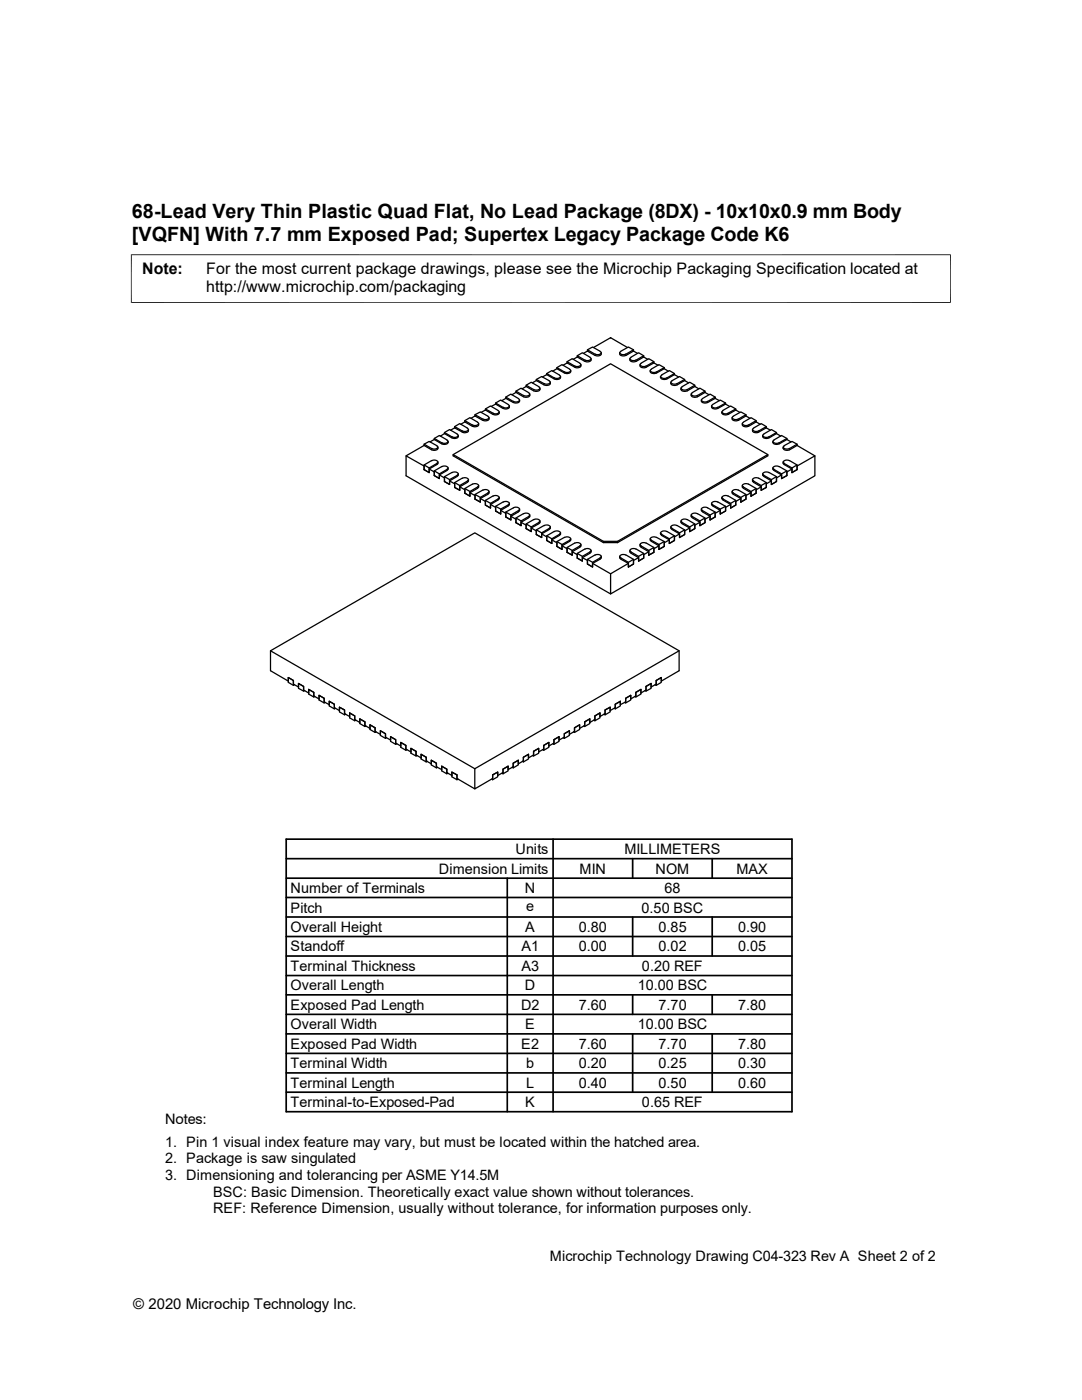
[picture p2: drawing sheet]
<svg xmlns="http://www.w3.org/2000/svg" width="216mm" height="279mm" viewBox="0 0 216 279" stroke-linecap="round" stroke-linejoin="round" font-family="sans-serif">
<g fill="none" stroke="#000" stroke-width=".25">
<path d="M100.9 79.2l1.5 .9a.82 .82 0 0 0 1.3-.3l-1.8-1.1-1 .5v.3M100.9 79.5l1.5 .8M100.9 79.5l-.8 .5M103 78.3v-.2l1-.6 1.5 .9M103 78.1l1.5 .9M103 78.3l1.5 .9M103 78.3l-.8 .5M103.7 79.8a.72 .72 0 0 1-.5 .7 .72 .72 0 0 1-.8-.2M105 77.1v-.2l1-.6 1.5 .9M105 76.9l1.5 .9M105 77.1l1.5 .9M105 77.1l-.8 .5"/>
<path d="M105.5 78.4l.2 .2a.82 .82 0 0 1-1.2 .3M105.7 78.7a.72 .72 0 0 1-.4 .6 .72 .72 0 0 1-.8-.1M107 75.9v-.2l1.1-.6 1.5 .9M107 75.7l1.6 .9M107 75.9l1.6 .9M107 75.9l-.8 .5M107.5 77.2l.2 .2a.82 .82 0 0 1-1.2 .3M107.7 77.5a.72 .72 0 0 1-.4 .6 .72 .72 0 0 1-.8-.1M109.1 74.8v-.3l1-.5 1.5 .8M109.1 74.8l1.5 .8a.77 .77 0 0 0 1.2-.5M109.1 74.5l1.5 .9M109.1 74.8l-.9 .4"/>
<path d="M109.6 76l.2 .2a.82 .82 0 0 1-1.2 .3M109.8 76.3a.72 .72 0 0 1-.4 .7 .72 .72 0 0 1-.8-.2M111.1 73.4l1.5 .8a.82 .82 0 0 0 1.3-.3l-1.8-1.1-1 .6v.2M111.1 73.6l1.5 .9M111.1 73.6l-.8 .5M111.6 74.9l.2 .2a.82 .82 0 0 1-1.2 .3M113.2 72.4v-.2l1-.6 1.5 .9M113.2 72.4l1.5 .9a.76 .76 0 0 0 1.2-.5M113.2 72.2l1.5 .9M113.2 72.4l-.8 .5M113.9 74a.72 .72 0 0 1-.5 .6 .72 .72 0 0 1-.8-.2M115.2 71.2v-.2l1-.6 1.5 .9"/>
<path d="M115.2 71l1.5 .9M115.2 71.2l1.5 .9M115.2 71.2l-.8 .5M115.7 72.5l.2 .2a.82 .82 0 0 1-1.2 .3M117.2 70.1v-.3l1-.5 1.6 .8M117.2 69.8l1.5 .9M117.2 70.1l1.5 .9M117.2 70.1l-.8 .4M117.7 71.3l.2 .2a.82 .82 0 0 1-1.2 .3M117.9 71.6a.72 .72 0 0 1-.4 .7 .72 .72 0 0 1-.8-.2M118.4 69.3l3.4-1.9 3.4 1.9M119.8 70.1l.2 .3a.82 .82 0 0 1-1.3 .3"/>
<path d="M120 70.4a.72 .72 0 0 1-.5 .7 .72 .72 0 0 1-.8-.2M123.7 70.4a.72 .72 0 0 0 .4 .7 .72 .72 0 0 0 .8-.2M123.9 70.1l-.2 .3a.82 .82 0 0 0 1.2 .3M125.7 71.6a.72 .72 0 0 0 .4 .7 .72 .72 0 0 0 .8-.2M125.9 71.3l-.2 .2a.82 .82 0 0 0 1.2 .3M126.4 70.1v-.3l-1.5 .9M126.4 69.8l-1-.5-1.5 .8M126.4 70.1l-1.5 .9M126.4 70.1l.8 .4M127.9 72.5l-.2 .2a.82 .82 0 0 0 1.2 .3M128.4 71.2v-.2l-1.5 .9M128.4 71l-1-.6-1.5 .9"/>
<path d="M128.4 71.2l-1.5 .9M128.4 71.2l.8 .5M129.8 74a.72 .72 0 0 0 .4 .6 .72 .72 0 0 0 .8-.2M130.5 72.4v-.2l-1.6 .9M130.5 72.2l-1-.6-1.6 .9M130.5 72.4l-1.6 .9a.76 .76 0 0 1-1.2-.5M130.5 72.4l.8 .5M131.8 75.1v.3M132 74.9l-.2 .2a.82 .82 0 0 0 1.3 .3M132.5 73.4l-1-.6-1.7 1.1a.86 .86 0 0 0 1.2 .4l1.5-.9v.2M132.5 73.6l-1.5 .9M132.5 73.6l.8 .5"/>
<path d="M133.9 76.3a.72 .72 0 0 0 .4 .7 .72 .72 0 0 0 .8-.2M134.1 76l-.2 .2a.82 .82 0 0 0 1.2 .3M134.6 74.8v-.3l-1.5 .9M134.6 74.5l-1-.5-1.6 .8M134.6 74.8l-1.5 .8a.89 .89 0 0 1-1.3-.2M134.6 74.8l.8 .4M135.9 77.5a.72 .72 0 0 0 .4 .6 .72 .72 0 0 0 .8-.1M136.1 77.2l-.2 .2a.82 .82 0 0 0 1.2 .3M136.6 75.9v-.2l-1.5 .9M136.6 75.7l-1-.6-1.5 .9M136.6 75.9l-1.5 .9M136.6 75.9l.8 .5"/>
<path d="M137.9 78.7a.72 .72 0 0 0 .5 .6 .72 .72 0 0 0 .7-.1M138.1 78.4l-.2 .2a.82 .82 0 0 0 1.2 .3M138.6 77.1v-.2l-1.5 .9M138.6 76.9l-1-.6-1.5 .9M138.6 77.1l-1.5 .9M138.6 77.1l.8 .5M140 79.8a.72 .72 0 0 0 .4 .7 .72 .72 0 0 0 .8-.2M140.7 78.3v-.2l-1.6 .9M140.7 78.1l-1-.6-1.6 .9M140.7 78.3l-1.6 .9M140.7 78.3l.8 .5M142.7 79.2l-1-.5-1.7 1.1a.86 .86 0 0 0 1.2 .3l1.5-.9v.3"/>
<path d="M142.7 79.5l-1.5 .8M142.7 79.5l.9 .5M81 91l3.6 2v.7M84.6 88.9v-.3l1-.5 1.6 .8M84.6 88.9l-3.6 2.1v4l40.8 23.5M84.6 92.8l1 .6M84.6 88.6l1.5 .9M84.6 88.9l1.5 .9M85.6 93.6l1.1 .6v.7M86.1 91.9l-1.5 .9v.9M86.1 91.9a.82 .82 0 0 1 1.3 .3l-.2 .3M86.7 87.7v-.2l1-.6 1.5 .9"/>
<path d="M86.7 87.5l1.5 .9M86.7 94l1 .6M86.7 87.7l1.5 .9M86.7 87.7l-.9 .5M87.2 92.5l-1.6 .9v.9l-1-.6M87.2 89l.2 .2a.82 .82 0 0 1-1.3 .3M87.4 92.2l-.2 .5-1.6 .9v.7l-1-.6M87.4 89.2a.72 .72 0 0 1-.5 .7 .72 .72 0 0 1-.8-.2M87.7 94.8l1 .6v.7M88.2 93.1l-1.5 .9v.9M88.2 93.1a.82 .82 0 0 1 1.2 .3l-.2 .2M88.7 86.5v-.2l1-.6 1.5 .9"/>
<path d="M88.7 86.5l1.5 .9a.77 .77 0 0 0 1.2-.5M88.7 95.1l1 .6M88.7 86.3l1.5 .9M88.7 86.5l-.8 .5M89.2 87.8l.2 .3a.82 .82 0 0 1-1.2 .2M89.2 93.7l-1.5 .9v.9l-1-.6M89.2 93.9l-1.5 .9v.7l-1-.6M89.4 88.1a.72 .72 0 0 1-.5 .6 .72 .72 0 0 1-.7-.1M89.4 93.4v.3l-.2 .2M89.7 96l1 .6v.7M90.2 94.3l-1.5 .8v1M90.2 94.3a.82 .82 0 0 1 1.2 .3l-.2 .2"/>
<path d="M90.4 90.7l31.4-18.1 31.4 18.1v.3l-30 17.3h-2.8l-30-17.3zM90.4 90.7l30 17.3v.3M90.7 85.1l1.5 .9a.82 .82 0 0 0 1.3-.3l-1.8-1.2-1 .6v.3M90.7 85.4l1.5 .8a.76 .76 0 0 0 1.3-.5M90.7 96.3l1 .6M90.7 85.4l-.8 .5M91.2 94.9l-1.5 .8v1l-1-.6M91.2 86.7l.2 .2a.82 .82 0 0 1-1.2 .3M91.2 95.1l-1.5 .9v.7l-1-.6M91.4 94.6v.3l-.2 .1M91.7 97.2l1.1 .5v.7M92.2 95.4l-1.5 .9v1"/>
<path d="M92.2 95.5a.82 .82 0 0 1 1.3 .3l-.2 .2M92.8 97.5l1.5-.9a.86 .86 0 0 1 1.2 .3l-1.7 1.2v.9l-1-.6zM92.8 84.2v-.3l1-.5 1.5 .8M92.8 97.5l1 .6M92.8 83.9l1.5 .9M92.8 84.2l1.5 .9M92.8 84.2l-.9 .5M93.3 96l-1.6 .9v.9l-1-.5M93.3 96.3l-1.6 .9v.6l-1-.5M93.5 95.7v.4l-.2 .1M93.8 98.3l1 .6v.7M94.8 83v-.2l1-.6 1.6 .9"/>
<path d="M94.8 82.8l1.6 .9M94.8 98.7l1 .6M94.8 83l1.6 .9M94.8 83l-.8 .5M95.3 84.3l.2 .2a.82 .82 0 0 1-1.2 .3M95.3 97.5l-1.5 .8v.7l-1-.6M95.5 84.5a.72 .72 0 0 1-.4 .7 .72 .72 0 0 1-.8-.2M95.5 96.9v.3l-.2 .2M95.8 99.5l1.1 .6v.7M96.4 97.8l-1.6 .9v.9M96.4 97.8a.82 .82 0 0 1 1.2 .3l-.2 .2M96.9 81.8v-.2l1-.6 1.5 .9"/>
<path d="M96.9 81.6l1.5 .9a.82 .82 0 0 0 1.2-.3l-.2-.2M96.9 99.9l1 .6M96.9 81.8l1.5 .9M96.9 81.8l-.9 .5M97.4 83.1l.2 .2a.82 .82 0 0 1-1.2 .3M97.4 98.4l-1.6 .9v.9l-1-.6M97.4 98.6l-1.6 .9v.7l-1-.6M97.6 98.1v.3l-.2 .2M97.6 83.4a.72 .72 0 0 1-.5 .6 .72 .72 0 0 1-.7-.1M98.4 99l-1.5 .9v.9M98.4 99a.82 .82 0 0 1 1.2 .3l-.2 .2M98.9 80.6v-.2l1-.6 1.5 .9"/>
<path d="M98.9 80.6l1.5 .9a.77 .77 0 0 0 1.2-.5M98.9 80.4l1.5 .9M98.9 80.6l-.9 .5M99.4 99.6l-1.5 .9v.9l-1-.6M99.4 99.8l-1.5 .9v.7l-1-.6M99.6 82.2a.72 .72 0 0 1-.5 .6 .72 .72 0 0 1-.7-.1M99.6 99.3v.3l-.2 .1M101.4 80.8l.2 .2a.82 .82 0 0 1-1.2 .3M142.2 80.8l-.2 .2a.82 .82 0 0 0 1.2 .3M144 82.2v.2M144 99.3v.2M144.1 99.5l.2 .2"/>
<path d="M144.1 82.4a.89 .89 0 0 0 1.2 .3M144.2 99.6l1.6 .9v.9M144.2 99.8l1.6 .9v.7M144.8 80.6v-.2l-1.6 .9M144.8 80.4l-1.1-.6-1.5 .9M144.8 80.6l-1.6 .9a.77 .77 0 0 1-1.2-.5M144.8 80.6l.8 .5M145.3 99l1.5 .9v.9l-1 .6M145.3 99a.82 .82 0 0 0-1.2 .3l.2 .2M146.1 83.4a.72 .72 0 0 0 .4 .6 .72 .72 0 0 0 .8-.1M146.1 98.1v.3l.2 .2M146.3 98.4l1.5 .9v.9"/>
<path d="M146.3 83.1l-.2 .2a.82 .82 0 0 0 1.2 .3M146.3 98.6l1.5 .9v.7M146.8 81.8v-.2l-1.5 .9a.82 .82 0 0 1-1.2-.3l.2-.2M146.8 81.6l-1-.6-1.6 .9M146.8 99.9l-1 .6M146.8 81.8l-1.5 .9M146.8 81.8l.8 .5M147.3 97.8l1.5 .9v.9l-1 .6M147.3 97.8a.82 .82 0 0 0-1.2 .3l.2 .2M147.8 99.5l-1 .6v.7l-1 .6M148.1 96.9v.3l.2 .2M148.1 84.5a.72 .72 0 0 0 .5 .7 .72 .72 0 0 0 .8-.2"/>
<path d="M148.2 96.7l.5-.2 .5 .1 1.7 .9v.9l-1 .6v-.9l-1.6-.9-.2-.3zM148.3 84.3l-.2 .2a.82 .82 0 0 0 1.3 .3M148.3 97.5l1.6 .8v.7M148.8 83v-.2l-1.5 .9M148.8 82.8l-1-.6-1.5 .9M148.8 98.7l-1 .6M148.8 83l-1.5 .9M148.8 83l.8 .5M149.9 98.3l-1.1 .6v.7l-1 .6M150.2 95.7v.4l.2 .1M150.4 96l1.5 .9v.9M150.4 96.3l1.5 .9v.6"/>
<path d="M150.9 84.2v-.3l-1.5 .9M150.9 83.9l-1-.5-1.6 .8M150.9 97.5l-1 .6M150.9 84.2l-1.5 .9M150.9 84.2l.8 .5M151.4 95.4l1.5 .9v1l-1 .5M151.4 95.5a.82 .82 0 0 0-1.2 .3l.2 .2M151.9 97.2l-1 .5v.7l-1 .6M152.2 94.6v.3l.2 .1M152.4 86.7l-.2 .2a.82 .82 0 0 0 1.2 .3M152.4 94.9l1.5 .8v1M152.4 95.1l1.5 .9v.7"/>
<path d="M152.9 85.1l-1-.6-1.7 1.2a.86 .86 0 0 0 1.2 .3l1.5-.9v.3M152.9 85.4l-1.5 .8a.76 .76 0 0 1-1.2-.5M152.9 96.3l-1 .6M152.9 85.4l.8 .5M153.2 90.7l-30 17.3v.3M153.4 94.3l1.5 .8v1l-1 .6M153.4 94.3a.82 .82 0 0 0-1.2 .3l.2 .2M153.9 96l-1 .6v.7l-1 .5M154.2 88.1a.72 .72 0 0 0 .5 .6 .72 .72 0 0 0 .7-.1M154.2 93.4v.3l.2 .2M154.4 93.7l1.6 .9v.9M154.4 87.8l-.2 .3a.82 .82 0 0 0 1.2 .2"/>
<path d="M154.4 93.9l1.6 .9v.7M154.9 86.5v-.2l-1.5 .9M154.9 86.3l-1-.6-1.5 .9M154.9 86.5l-1.5 .9a.77 .77 0 0 1-1.2-.5M154.9 95.1l-1 .6M154.9 86.5l.9 .5M155.4 93.1l1.6 .9v.9l-1 .6M155.4 93.1a.82 .82 0 0 0-1.2 .3l.2 .2M156 94.8l-1.1 .6v.7l-1 .6M156.3 89.2v.3M156.3 92.2v.3M156.3 92.5l.2 .2 1.5 .9v.7"/>
<path d="M156.3 89.5a.89 .89 0 0 0 1.2 .2M156.5 92.5l1.5 .9v.9M156.5 89l-.2 .2a.82 .82 0 0 0 1.2 .3M157 87.7v-.2l-1.6 .9M157 87.5l-1-.6-1.6 .9M157 94l-1 .6M157 87.7l-1.6 .9M157 87.7l.8 .5M157.5 91.9l1.5 .9v.9l-1 .6M157.5 91.9a.82 .82 0 0 0-1.2 .3l.2 .3M158 94.3l1-.6v-.7l3.6-2v4l-40.8 23.5v-4l3.6-2.1M158 93.6l-1 .6v.7l-1 .6"/>
<path d="M159 88.9v-.3l-1.5 .9M159 88.6l-1-.5-1.5 .8M159 92.8l-1 .6M159 88.9l-1.5 .9M159 88.9l3.6 2.1M97.9 100.7l1 .6v.7M98.9 101l1 .6M99.9 101.9l1 .5v.8M100.4 100.2l-1.5 .8v1M100.4 100.2a.82 .82 0 0 1 1.2 .3l-.2 .2M100.9 102.2l1 .6M101.4 100.8l-1.5 .8v1l-1-.6"/>
<path d="M101.4 101l-1.5 .9v.7l-1-.6M101.6 100.5v.3l-.2 .1M101.9 103l1.1 .6v.7M103 103.4l1.5-.9a.86 .86 0 0 1 1.2 .3l-1.7 1.2v.9l-1-.6zM103 103.4l1 .6M103.5 101.9l.2-.3a.82 .82 0 0 0-1.3-.3l-1.5 .9v1M103.5 101.9l-1.6 .9v1l-1-.6M103.5 102.2l-1.6 .8v.8l-1-.6M103.7 101.6v.3l-.2 .2M104 104.2l1 .6v.7M105 104.6l1 .6M105.7 102.8l-.1 .5-1.6 .9v.7l-1-.6"/>
<path d="M106 105.4l1 .6v.7M106.5 103.7l-1.5 .9v.9M106.5 103.7a.82 .82 0 0 1 1.2 .3l-.2 .2M107 105.7l1.1 .6M107.5 104.3l-1.5 .9v.9l-1-.6M107.5 104.5l-1.5 .9v.7l-1-.6M107.7 104v.3l-.2 .2M108.1 106.6l1 .5v.8M108.6 104.9l-1.6 .8v1M108.6 104.9a.82 .82 0 0 1 1.2 .3l-.2 .2M109.1 106.9l1 .6M109.6 105.5l-1.5 .8v1l-1.1-.6"/>
<path d="M109.6 105.7l-1.5 .9v.7l-1.1-.6M109.8 105.2v.3l-.2 .1M110.1 107.7l1 .6v.8M110.6 106l-1.5 .9v1M110.6 106.1a.82 .82 0 0 1 1.2 .3l-.2 .2M111.1 108.1l1.5-.9a.86 .86 0 0 1 1.3 .4l-1.8 1.1v.9l-1-.5zM111.1 108.1l1 .6M111.6 106.6l-1.5 .9v1l-1-.6M111.6 106.8l-1.5 .9v.8l-1-.6M111.8 106.3v.3l-.2 .2M112.1 108.9l1.1 .6v.7M113.2 109.3l1 .6"/>
<path d="M113.7 108l-1.6 .9v.7l-1-.5M113.9 107.5v.3l-.2 .2M114.2 110.1l1 .6v.7M114.7 108.4l-1.5 .9v.9M114.7 108.4a.82 .82 0 0 1 1.2 .3l-1.7 1.2v.9l-1-.6M115.2 110.4l1 .6M115.9 108.7l-.1 .4-1.6 1v.7l-1-.6M116.2 111.3l1 .5v.8M116.7 109.6l-1.5 .8v1M116.7 109.6a.82 .82 0 0 1 1.2 .3l-.2 .2M117.2 111.6l1 .6M117.7 110.2l-1.5 .8v1l-1-.6"/>
<path d="M117.7 110.4l-1.5 .9v.7l-1-.6M117.9 109.9v.3l-.2 .2M118.2 112.4l3.6 2.1M118.7 110.7l-1.5 .9v1M118.7 110.8a.82 .82 0 0 1 1.3 .3l-.2 .2M119.8 111.3l-1.6 .9v1l-1-.6M119.8 111.6l-1.6 .8v.8l-1-.6M120 111v.4l-.2 .1M120.4 108h2.8M123.7 111v.4l.2 .1M123.9 111.3l1.5 .9v1M123.9 111.6l1.5 .8v.8"/>
<path d="M124.9 110.7l1.5 .9v1l-1 .6M124.9 110.8a.82 .82 0 0 0-1.2 .3l.2 .2M125.7 109.9v.3l.2 .2M125.9 110.2l1.5 .8v1M125.9 110.4l1.5 .9v.7M126.4 111.6l-1 .6M126.9 109.6l1.5 .8v1l-1 .6M126.9 109.6a.82 .82 0 0 0-1.2 .3l.2 .2M127.4 111.3l-1 .5v.8l-1 .6M127.7 108.7l.1 .4 1.7 1v.7M128.4 110.4l-1 .6M128.9 108.4a.82 .82 0 0 0-1.2 .3l1.8 1.2v.9"/>
<path d="M128.9 108.4l1.6 .9v.9l-1 .6M129.5 110.1l-1.1 .6v.7l-1 .6M129.8 107.5v.3l.2 .2M129.8 107.4l.5-.3 .5 .1 1.7 .9v1l-1 .5v-.9l-1.5-.9-.2-.2zM130 108l1.5 .9v.7M130.5 109.3l-1 .6M131.5 108.9l-1 .6v.7l-1 .6M131.8 106.3v.3M131.8 106.6l.2 .2M132 106.6l1.6 .9v1M132 106.8l1.6 .9v.8M132.5 108.1l-1 .6"/>
<path d="M133.1 106l1.5 .9v1l-1 .6M133.1 106.1a.82 .82 0 0 0-1.3 .3l.2 .2M133.6 107.7l-1.1 .6v.8l-1 .5M133.9 105.2v.3l.2 .1M134.1 105.5l1.5 .8v1M134.1 105.7l1.5 .9v.7M134.6 106.9l-1 .6M135.1 104.9l1.5 .8v1l-1 .6M135.1 104.9a.82 .82 0 0 0-1.2 .3l.2 .2M135.6 106.6l-1 .5v.8l-1 .6M135.9 104v.3l.2 .2M136.1 104.3l1.5 .9v.9"/>
<path d="M136.1 104.5l1.5 .9v.7M136.6 105.7l-1 .6M137.1 103.7l1.5 .9v.9l-1 .6M137.1 103.7a.82 .82 0 0 0-1.2 .3l.2 .2M137.6 105.4l-1 .6v.7l-1 .6M137.9 102.8v.3l.2 .2 1.6 .9v.7M138 102.6l.5-.2h.5l1.7 1v.9l-1 .6v-.9l-1.6-.9-.2-.3zM138.6 104.6l-1 .6M139.7 104.2l-1.1 .6v.7l-1 .6M140 101.6v.3l.2 .2M140.2 101.9l1.5 .9v1M140.2 101.9l-.2-.3a.82 .82 0 0 1 1.2-.3l1.5 .9v1l-1 .6"/>
<path d="M140.2 102.2l1.5 .8v.8M140.7 103.4l-1 .6M141.7 103l-1 .6v.7l-1 .6M142 100.5v.3l.2 .1M142.2 100.8l1.5 .8v1M142.2 101l1.5 .9v.7M142.7 102.2l-1 .6M143.2 100.2l1.6 .8v1l-1.1 .6M143.2 100.2a.82 .82 0 0 0-1.2 .3l.2 .2M143.7 101.9l-1 .5v.8l-1 .6M144.8 101l-1.1 .6M145.8 100.7l-1 .6v.7l-1.1 .6"/>
<path d="M54 129.9l40.7 23.5M58.8 136.7l-.3 .1v-1l-1-.6v1l1 .6M60.8 137.8l-.2 .1v-.9l-1-.6v1l1 .5M62.8 139l-.2 .1v-.9l-1-.6v.9l1 .6M126.7 139l.2 .1v-.9l1-.6v.9l-1 .6M128.7 137.8l.2 .1v-.9l1-.6v1l-1 .5M130.7 136.7l.2 .1v-1l1.1-.6v1l-1.1 .6M135.5 129.9l-40.8 23.5v4l3.6-2v-.8l1-.5v.7l1.1-.6v-.7l1-.6v.7l1-.6v-.7l1-.6v.7l1-.6v-.7l1.1-.6v.8l1-.6v-.8l1-.5v.7l1-.6v-.7l1-.6v.7l1-.6v-.7l1-.6v.7l1.1-.6v-.7l1-.6v.8l1-.6v-.8l1.1-.5v.7l1-.6v-.7l1-.6v.7l1-.6v-.7l1-.6v.7l1-.6v-.7l1.1-.6v.7l1-.6v-.7l1-.5v.6l1-.5v-.7l1.1-.6v.7l1-.6v-.7l1-.6v.7l1-.6v-.7l1-.6v.7l1-.6v-.7l1.1-.6v.7l3.5-2v-4l-40.8-23.6-40.7 23.6v4l3.5 2v-.7l1 .6v.7l1.1 .6v-.7l1 .6v.7l1 .6v-.7l1 .6v.7l1.1 .6v-.7l1 .6v.7l1 .5v-.6l1 .5v.7l1 .6v-.7l1 .6v.7l1.1 .6v-.7l1 .6v.7l1 .6v-.7l1 .6v.7l1 .6v-.7l1 .5v.8l1.1 .6v-.8l1 .6v.7l1 .6v-.7l1.1 .6v.7l1 .6v-.7l1 .6v.7l1 .6v-.7l1 .5v.8l1 .6v-.8l1 .6v.7l1.1 .6v-.7l1 .6v.7l1 .6v-.7l1.1 .6v.7l1 .6v-.7l1 .5v.8l3.5 2M64.9 140.2l-.2 .1v-.9l-1-.6v.9l1 .6M66.9 141.4l-.2 .1v-1l-1-.5v.9l1 .6M69 142.5l-.3 .2v-1l-1-.6v1l1 .6M71 143.7l-.2 .1v-.9l-1-.6v1l1 .5"/>
<path d="M73 144.9l-.2 .1v-.9l-1-.6v.9l1 .6M75.1 146.1l-.3 .1v-1l-1-.5v.9l1 .6M77.1 147.2l-.2 .2v-1l-1-.6v1l1 .6M79.2 148.4l-.2 .1v-.9l-1.1-.6v1l1.1 .5M81.2 149.6l-.2 .1v-.9l-1-.6v.9l1 .6M83.2 150.8l-.2 .1v-1l-1-.5v.9l1 .6M85.3 151.9l-.3 .2v-1l-1-.6v1l1 .6M87.3 153.1l-.2 .1v-.9l-1-.6v1l1 .5M89.3 154.3l-.1 .1v-.9l-1.1-.6v.9l1.1 .6M91.4 155.5l-.2 .1v-1l-1-.5v.9l1 .6M98.1 155.5l.2 .1v-1l1-.5v.9l-1 .6M100.2 154.3l.2 .1v-.9l1-.6v.9l-1 .6"/>
<path d="M102.2 153.1l.2 .1v-.9l1-.6v1l-1 .5M104.2 151.9l.2 .2v-1l1.1-.6v1l-1.1 .6M106.3 150.8l.2 .1v-1l1-.5v.9l-1 .6M108.3 149.6l.2 .1v-.9l1-.6v.9l-1 .6M110.4 148.4l.1 .1v-.9l1-.6v1l-1 .5M112.4 147.2l.2 .2v-1l1-.6v1l-1 .6M114.4 146.1l.2 .1v-1l1.1-.5v.9l-1.1 .6M116.5 144.9l.2 .1v-.9l1-.6v.9l-1 .6M118.5 143.7l.2 .1v-.9l1-.6v1l-1 .5M120.5 142.5l.2 .2v-1l1.1-.6v1l-1.1 .6M122.6 141.4l.2 .1v-1l1-.5v.9l-1 .6M124.6 140.2l.2 .1v-.9l1.1-.6v.9l-1.1 .6"/>
</g>
<path d="M26.1 50.8h163.6M26.2 50.8v9.7M189.7 50.8v9.7M26.1 60.4h163.6" fill="none" stroke="#000" stroke-width=".2"/>
<g fill="none" stroke="#000" stroke-width=".34">
<path d="M57.1 179.1h100.9M57.1 175.3h100.9M57.1 171.4h100.9M57.1 167.5h100.9v54.4h-100.9zM101.2 175.3v46.6M110.4 167.5v54.4M126.2 171.4v3.9M142.1 171.4v3.9M57.1 186.9h100.9M57.1 183h100.9M57.1 198.5h100.9M57.1 194.7h100.9"/>
<path d="M57.1 190.8h100.9M126.2 183v7.8M126.2 198.5v3.9M142.1 183v7.8M142.1 198.5v3.9M57.1 214.1h100.9M57.1 206.3h100.9M57.1 202.4h100.9M57.1 210.2h100.9M57.1 218h100.9M126.2 206.3v11.7M142.1 206.3v11.7"/>
</g>
<g font-size="3.9">
<text x="26.3" y="43.5">68-Lead Very Thin Plastic Quad Flat, No Lead Package (8DX) - 10x10x0.9 mm Body</text>
<text x="26.3" y="48">[VQFN] With 7.7 mm Exposed Pad; Supertex Legacy Package Code K6</text>
</g>
<g font-size="3.2">
<text x="28.4" y="54.6">Note:</text>
<text x="41.1" y="54.6">For the most current package drawings, please see the Microchip Packaging Specification located at</text>
<text x="41.1" y="58.3">http://www.microchip.com/packaging</text>
</g>
<text font-size="3" x="26.6" y="261.3">© 2020 Microchip Technology Inc.</text>
<g font-size="2.9">
<text x="102.9" y="170.4">Units</text>
<text x="124.6" y="170.4">MILLIMETERS</text>
<text x="58" y="178.2">Number of Terminals</text>
<text x="87.5" y="174.3">Dimension Limits</text>
<text x="104.7" y="178.2">N</text>
<text x="115.7" y="174.3">MIN</text>
<text x="130.8" y="174.3">NOM</text>
<text x="132.6" y="178.2">68</text>
<text x="146.9" y="174.3">MAX</text>
<text x="58" y="186">Overall Height</text>
<text x="58" y="182.1">Pitch</text>
<text x="104.8" y="186">A</text>
<text x="105" y="181.8">e</text>
<text x="115.5" y="186">0.80</text>
<text x="128" y="182.1">0.50 BSC</text>
<text x="131.4" y="186">0.85</text>
<text x="147.3" y="186">0.90</text>
<text x="58" y="189.9">Standoff</text>
<text x="104.1" y="189.9">A1</text>
<text x="115.5" y="189.9">0.00</text>
<text x="131.4" y="189.9">0.02</text>
<text x="147.3" y="189.9">0.05</text>
<text x="58" y="193.8">Terminal Thickness</text>
<text x="58" y="197.7">Overall Length</text>
<text x="104.1" y="193.8">A3</text>
<text x="104.7" y="197.7">D</text>
<text x="127.3" y="197.7">10.00 BSC</text>
<text x="128.1" y="193.8">0.20 REF</text>
<text x="58" y="201.5">Exposed Pad Length</text>
<text x="104" y="201.5">D2</text>
<text x="115.5" y="201.5">7.60</text>
<text x="131.4" y="201.5">7.70</text>
<text x="147.3" y="201.5">7.80</text>
<text x="58" y="205.4">Overall Width</text>
<text x="58" y="209.3">Exposed Pad Width</text>
<text x="104" y="209.3">E2</text>
<text x="104.8" y="205.4">E</text>
<text x="115.5" y="209.3">7.60</text>
<text x="127.3" y="205.4">10.00 BSC</text>
<text x="131.4" y="209.3">7.70</text>
<text x="147.3" y="209.3">7.80</text>
<text x="58" y="213.2">Terminal Width</text>
<text x="105" y="213.2">b</text>
<text x="115.5" y="213.2">0.20</text>
<text x="131.4" y="213.2">0.25</text>
<text x="147.3" y="213.2">0.30</text>
<text x="58" y="217.1">Terminal Length</text>
<text x="58" y="221">Terminal-to-Exposed-Pad</text>
<text x="104.8" y="221">K</text>
<text x="105" y="217.1">L</text>
<text x="115.5" y="217.1">0.40</text>
<text x="128.1" y="221">0.65 REF</text>
<text x="131.4" y="217.1">0.50</text>
<text x="147.3" y="217.1">0.60</text>
<text x="32.9" y="224.3">Notes:</text>
<text x="32.9" y="228.9">1. Pin 1 visual index feature may vary, but must be located within the hatched area.</text>
<text x="32.9" y="232.2">2. Package is saw singulated</text>
<text x="32.9" y="235.5">3. Dimensioning and tolerancing per ASME Y14.5M</text>
<text x="42.5" y="238.8">BSC: Basic Dimension. Theoretically exact value shown without tolerances.</text>
<text x="42.5" y="242.1">REF: Reference Dimension, usually without tolerance, for information purposes only.</text>
<text x="109.7" y="251.6">Microchip Technology Drawing C04-323 Rev A Sheet 2 of 2</text>
</g>
</svg>
